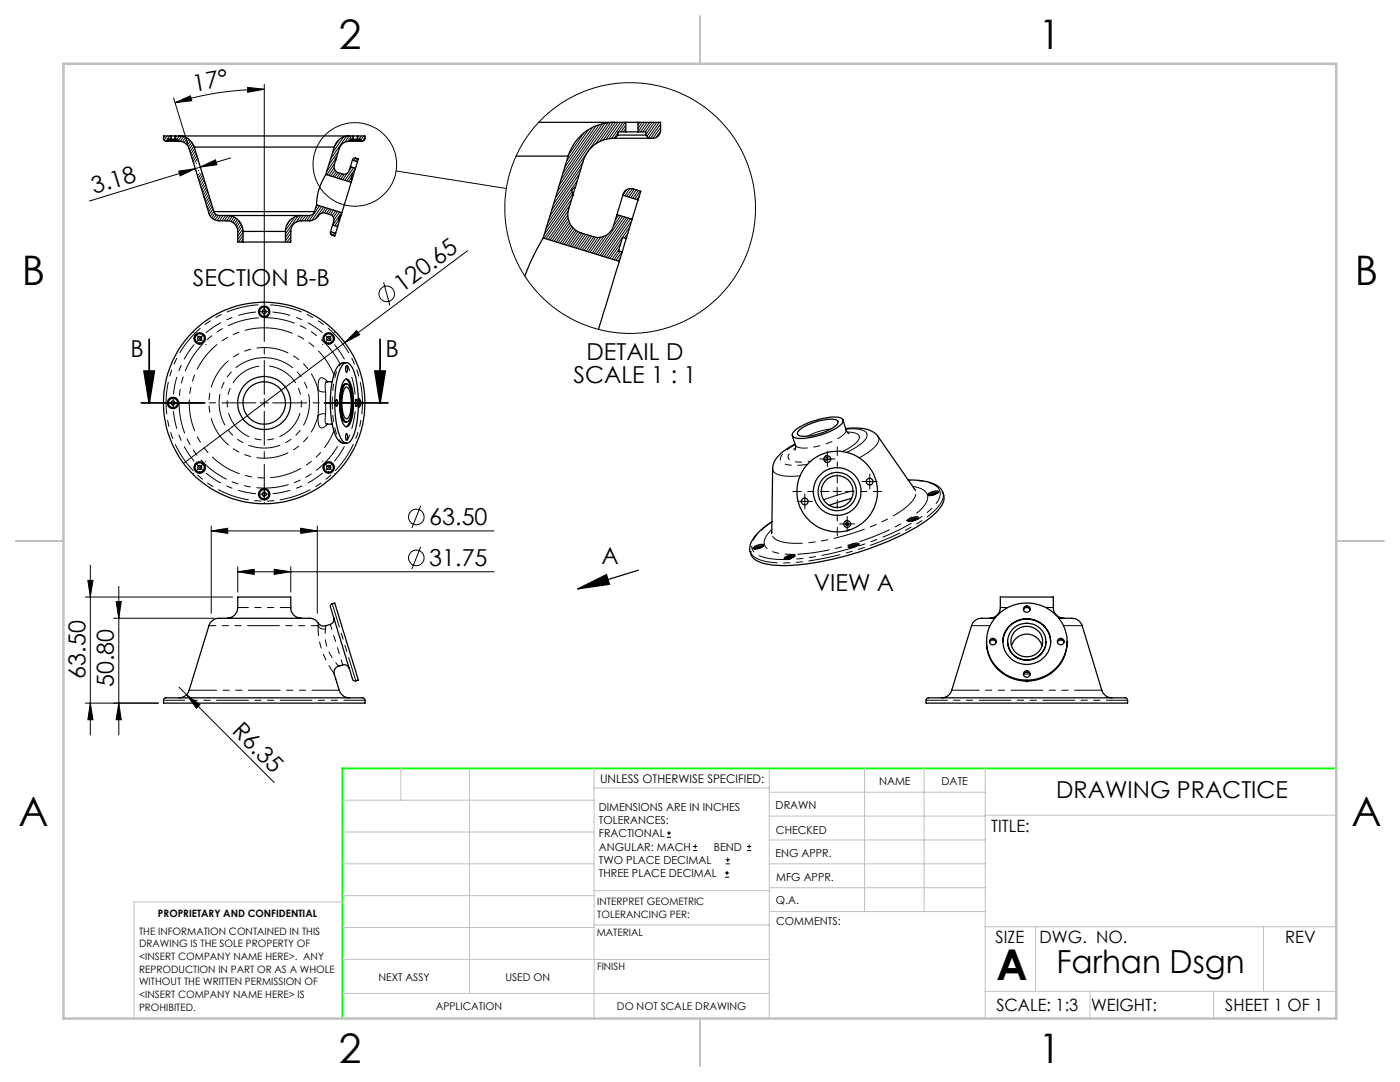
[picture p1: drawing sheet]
<svg xmlns="http://www.w3.org/2000/svg" width="279mm" height="216mm" viewBox="0 0 279 216" stroke-linecap="round" stroke-linejoin="round" font-family="sans-serif">
<g fill="none" stroke="#000" stroke-width=".25">
<path d="M33.4 28.2h2.3M33.6 28h1.9M33.6 28l-.2 .2M34.1 27.1h.8M34.1 27.8h.8M34.1 27.1h-1.5v.7a.6 .6 0 0 0 .8 .4M34.1 27.1v.7M34.1 27.8h-.5v.2M34.9 27.1v.7M34.9 27.1h.8M34.9 27.8h.6v.2M35.5 28l.2 .2"/>
<path d="M35.7 28.2a2.05 2.05 0 0 1 2 1.5l4 12.8a2.07 2.07 0 0 0 2 1.6h1.6a2.11 2.11 0 0 1 2.1 2.1v2.1h1.1M35.7 27.1a3.2 3.2 0 0 1 3.1 2.3M35.7 27.1h34M38.8 29.4h27.9M38.8 29.4l3.9 12.8M65 34.8a11.4 11.4 0 0 0-1.8 6.1M65 34.8l5.1 1.6M66.7 29.4l-1.7 5.4M67 32l-.3 .9a1.32 1.32 0 0 0 .9 1.6 1.63 1.63 0 0 0 1.4 .2l.5-.3 .4-1.1M67.2 31.4l-.2 .6M67.2 31.4l-.3 .2 .1 .4M69.7 27.1a3.1 3.1 0 0 0-3 2.3"/>
<path d="M69.7 27.1h.8M69.8 28.2a2.05 2.05 0 0 0-2.1 1.5l-.5 1.7M69.8 28.2h2.3M69.9 33.3l1 .2M70 28h1.9M70 28l-.2 .2M70.1 36.4l-1.9 6M70.3 35.7l-.2 .7M70.3 32v-.1a.5 .5 0 0 1 .7-.4l.5 .2-.2 .6M70.3 32l-.4 1.3M70.3 32l1 .3M70.5 27.1h.8"/>
<path d="M70.5 27.8h.8M70.5 27.8h-.5v.2M70.5 27.1v.7M70.6 34.9l-.3 .8M70.6 34.9l-.3-.2-.3 1h.3M70.9 33.5l-.3 1.4M71.3 27.1h1.5v.7a.6 .6 0 0 1-.7 .4M71.3 32.3l-.4 1.2M71.3 27.8h.6v.2M71.3 27.1v.7M71.9 28l.2 .2M103 31.2h10.4"/>
<path d="M107.5 24.4h15M113.4 31.2l-5 16.3M114.3 38.9a7.4 7.4 0 0 0-.9 4.8 3.9 3.9 0 0 0 2.6 2.8l2.5 .7a3.1 3.1 0 0 0 3.9-2l.7-2.4M114.9 37.3l-.6 1.6M114.9 37.3l-.8 .7 .2 .9M122.5 24.4a9.6 9.6 0 0 0-9.1 6.8M122.5 24.4h2.4M122.7 27.6a6.4 6.4 0 0 0-6.3 4.5l-1.5 5.2M122.7 27.6h6.8M123.3 27h5.6M123.3 27l-.6 .6M124.3 38.9a1.56 1.56 0 0 1 2-1.2l1.6 .5-.5 1.7"/>
<path d="M124.3 38.9l-1.2 3.9M124.3 38.9l3.1 1M124.9 24.4h2.4M124.9 26.3h2.4M124.9 24.4v1.9M124.9 26.3h-1.6v.7M127.3 24.4h4.5v1.7a1.74 1.74 0 0 1-2.3 1.5M127.3 24.4v1.9M127.3 26.3h1.6v.7M127.4 39.9l-1.2 3.8M128.9 27l.6 .6M42.7 42.2h20.1"/>
<path d="M42.7 42.2a1.07 1.07 0 0 0 1 .8h1.6M45.3 43a3.2 3.2 0 0 1 3.2 3.2M45.3 43h14.8M48.5 46.2h8.5M48.5 48.3h8.5M48.5 46.2v2.1M57 46.2v2.1M60.1 43a3.1 3.1 0 0 0-3.1 3.2M62.8 42.2a1.07 1.07 0 0 1-1.1 .8h-1.6M63.2 40.9l-.4 1.3M63.2 40.9l5 1.5M66 46.2a.48 .48 0 0 0 .3 .7l.5 .2 .2-.6"/>
<path d="M66 46.2l1 .3M66.4 44.9l.2-.8a1.05 1.05 0 0 0-.7-1.3l-.9-.3a1.56 1.56 0 0 0-1.8 1l-.9 .5-2.2 .1a2.05 2.05 0 0 0-2.1 2.1v2.1h-1M66.4 44.9l-.4 1.3M66.4 44.9l1 .3M67.4 45.2l-.4 1.3M67.8 44l-.4 1.2M68.1 43l-.3 1M68.1 43h-.3l-.3 .9 .3 .1M68.2 42.4l-.1 .6M108.4 47.5l-.1 .1a47.1 47.1 0 0 0-3.6 7.5M108.4 47.5l15.2 4.6M123.1 42.8l3.1 .9"/>
<path d="M123.6 52.1l-4.1 13.6M124.2 50.3l-.6 1.8M125 47.6l-.8 2.7M125 47.6l-.8-.2-.8 2.7 .8 .2M126.2 43.7l-1.2 3.9M65.1 76.1l.2 .1M65.3 76.2h.1M65.3 76.2h1M67.1 79.8a.87 .87 0 0 1 .2 1.1l-.1 .2a1.1 1.1 0 0 1-.1-1.3zM68.4 72.7a.95 .95 0 0 1 1.7 .4 15.5 15.5 0 0 1 1.4 7.3 15.5 15.5 0 0 1-1.4 7.4 1.01 1.01 0 0 1-1 .6 1.01 1.01 0 0 1-.9-.8 17.9 17.9 0 0 1-1.3-9.2l.3-2.6a6.9 6.9 0 0 1 1.2-3.1zM68.7 75.9a.61 .61 0 0 1 .7-.2 .61 .61 0 0 1 .4 .5 12 12 0 0 1-.1 8.6 .68 .68 0 0 1-.7 .3 .68 .68 0 0 1-.6-.6 12.3 12.3 0 0 1 .2-8.4zM68.9 77.4a.52 .52 0 0 1 .6 0 .52 .52 0 0 1 .2 .5 8 8 0 0 1-.2 5.4 .45 .45 0 0 1-.5 .3 .45 .45 0 0 1-.3-.5 7.6 7.6 0 0 1 .2-5.7z"/>
<path d="M68.9 76.7a.66 .66 0 0 1 .9 .6 9.7 9.7 0 0 1-.2 6.6 .51 .51 0 0 1-.6 .3 .51 .51 0 0 1-.4-.5 9.7 9.7 0 0 1 .1-6.8zM69 75.7a2.52 2.52 0 0 1 1.1 2 12.2 12.2 0 0 1-.6 7.1l-.5 .4M69.1 73l.3 .6a.47 .47 0 0 1-.3 .7l-.1-.9zM69.2 72.4a2.22 2.22 0 0 0-2.4 1.9 21 21 0 0 0 .3 12.8 1.86 1.86 0 0 0 2.1 1.3M69.2 76.6a.94 .94 0 0 0-1 1 9.3 9.3 0 0 0 .4 6.4l.6 .2M71.1 79.7l.2 .6a.47 .47 0 0 1-.2 .7l-.2-.8zM71.5 79.4a1.15 1.15 0 0 1 0 2M71.5 79.7a.9 .9 0 0 1 0 1.4M65.3 84.6h1M65.3 84.6l-.2 .1M69.1 86.5a.87 .87 0 0 1 .2 1.2l-.2 .1-.1-.5zM158.1 86.9l.7 2-.2 .9"/>
<path d="M158.4 86.1a13.6 13.6 0 0 1 9.2-2.8 .74 .74 0 0 1 .7 .7 .74 .74 0 0 1-.5 .8 13.9 13.9 0 0 1-9 2.6 .68 .68 0 0 1-.7-.5 .68 .68 0 0 1 .3-.8zM158.6 88.6l-.1 .1a7.8 7.8 0 0 0-4.2 4l-.3 13.7M159.6 85.8a10.5 10.5 0 0 1 7.2-2.1 .63 .63 0 0 1 .5 .7 .63 .63 0 0 1-.6 .6 10.5 10.5 0 0 1-7.2 1.9 .59 .59 0 0 1-.4-.6 .59 .59 0 0 1 .5-.5zM168.2 83.8l.6 2 .6 .7M168.8 85.5a8.8 8.8 0 0 1 5.7 .9l.7 .6 7.4 10.6M169.9 99.4l-4.4 1.4M181.3 95.8h.3a8.6 8.6 0 0 1 6.1 1.6 2.91 2.91 0 0 1-.3 4.2 28.7 28.7 0 0 1-10.2 6.5 58.3 58.3 0 0 1-21.3 4.8l-.6-.1a7.2 7.2 0 0 1-5-1.5l-.6-1.2M185.2 98.6l.9-.5a1.2 1.2 0 0 1 1.2 0 2.16 2.16 0 0 1-2.2 .6zM186.6 98.6l-.5 .2M187 98.4l-.6 .1-.8 .4M187.1 98.4l-.8-.1-.7 .3-.2 .3M115.3 117.5l5.7-2.8 .6 1.9z"/>
<path d="M127.4 113.8l-12.1 3.7M149.7 110.1h.1M150.4 109.3l.3-.3 .8-.3a.76 .76 0 0 1 1 .1l-1 .6a.97 .97 0 0 1-1.2-.1zM151.8 109.3l-.6 .2M152.2 109.1h-.6l-.9 .4M152.3 109h-1l-.7 .5M154 106.3v.1M154.1 104.1a9.3 9.3 0 0 0-4.4 4.8v1.2M156.6 111.2l.9-.4a.88 .88 0 0 1 1.2 0l-.4 .4-.6 .2a.93 .93 0 0 1-1.2 0zM158 111.3l-.6 .2M158.4 111.1l-1 .2-.4 .3M158.5 111l-.2-.1-.7 .2-.6 .2-.2 .2"/>
<path d="M169.3 109l1-.5a.93 .93 0 0 1 1.2 .1l-.6 .4-.6 .2a.67 .67 0 0 1-1-.1zM170.7 109l-.5 .2M171.2 108.9l-.8 .1-.7 .3M171.3 108.8l-.8-.1-.7 .3-.3 .3M181.3 103.7l.8-.4a.93 .93 0 0 1 1.2 0l-.6 .5-.6 .2a.67 .67 0 0 1-.9-.1zM182.6 103.8l-.6 .2M183 103.6l-.8 .1-.6 .3M183.2 103.5h-.8l-.8 .3-.2 .2M32.7 139.5l.3-.3h35.9a12 12 0 0 1 3.8 .2l.1 .3v.6h-40.2zM45.3 123.4a2.16 2.16 0 0 0 2.1-2.2v-2.1h10.6v2.1a2.09 2.09 0 0 0 2.1 2.2M66.1 120.6l.7-.3 4.7 15.4-.7 .2-.4-.3-4.5-14.5zM66.6 123.3a1.07 1.07 0 0 1-.7 1.3l-.9 .3a1.64 1.64 0 0 1-1.8-1 5 5 0 0 0-3.5-.5h-15.9a2.05 2.05 0 0 0-2.1 1.4l-4 12.9a2.13 2.13 0 0 1-2 1.5"/>
<path d="M67.6 132.9a1.28 1.28 0 0 0-.9 1.6l1 3.2a2.23 2.23 0 0 0 2 1.5M67.6 132.9l.8-.2a1.07 1.07 0 0 1 1.3 .7M67.6 132.9h.1M184.9 139.5l.3-.3h35.9a12 12 0 0 1 3.8 .2l.1 .3v.6h-40.2zM196.9 128a8 8 0 0 0 8 7.9 8 8 0 0 0 8.1-7.9M197.5 128.2a.68 .68 0 0 1 .6-.5 .68 .68 0 0 1 .7 .5M197.5 123.4a2.16 2.16 0 0 0 2.1-2.2v-2.1h10.6v2.1a2.09 2.09 0 0 0 2.1 2.2M198.5 123.4a8.8 8.8 0 0 0-3.7 .3l-.5 .4-.4 .7-4 12.9a2.13 2.13 0 0 1-2 1.5M199 122.8a8.1 8.1 0 0 1 8.6-2 8.1 8.1 0 0 1 5.4 7.1 8.1 8.1 0 0 1-7.3 7.8 8.1 8.1 0 0 1-8.7-6.2 7.5 7.5 0 0 1 2-6.7zM200.2 128.1a4.8 4.8 0 0 1 4.7-4.6 4.8 4.8 0 0 1 4.8 4.6M201.1 128a3.8 3.8 0 0 0 3.8 3.8 3.8 3.8 0 0 0 3.8-3.8M201.4 125a4.7 4.7 0 0 1 6.1-.8 4.7 4.7 0 0 1 1.6 6 4.7 4.7 0 0 1-6 2 4.7 4.7 0 0 1-2.7-5.8z"/>
<path d="M201.9 128.8a3.2 3.2 0 0 1 3-2.3 3.2 3.2 0 0 1 3.1 2.3M202.4 125.3a3.7 3.7 0 0 1 5.2 .2 3.7 3.7 0 0 1-.1 5.2 3.7 3.7 0 0 1-5.3-.1 3.7 3.7 0 0 1 .2-5.3zM202.4 126.2a3.1 3.1 0 0 1 4.4-.6 3.1 3.1 0 0 1 .4 4.5 3.1 3.1 0 0 1-4.2 .3 3.1 3.1 0 0 1-.6-4.2zM204.3 134.7a.68 .68 0 0 1 .6-.5 .68 .68 0 0 1 .7 .5M204.3 121.7a.68 .68 0 0 1 .6-.5 .68 .68 0 0 1 .7 .5M204.7 135.9l.2 .1 .3-.1M211 128.2a.68 .68 0 0 1 .7-.5 .68 .68 0 0 1 .6 .5M211.3 123.4h2.3a2.17 2.17 0 0 1 2.4 1.4l3.9 12.9a2.23 2.23 0 0 0 2 1.5"/>
<circle cx="39.8" cy="67.5" r=".4"/>
<circle cx="39.9" cy="67.5" r=".93"/>
<circle cx="39.9" cy="67.5" r="1.15"/>
<circle cx="52.7" cy="62.2" r=".41"/>
<circle cx="52.7" cy="62.2" r="1.13"/>
<circle cx="52.7" cy="62.2" r=".93"/>
<circle cx="65.6" cy="67.5" r="1.14"/>
<circle cx="65.6" cy="67.5" r=".4"/>
<circle cx="65.6" cy="67.5" r=".93"/>
<circle cx="34.5" cy="80.4" r=".41"/>
<circle cx="34.5" cy="80.4" r="1.13"/>
<circle cx="34.5" cy="80.4" r=".93"/>
<circle cx="39.8" cy="93.3" r=".42"/>
<circle cx="39.9" cy="93.3" r=".93"/>
<circle cx="39.9" cy="93.3" r="1.14"/>
<circle cx="52.7" cy="98.6" r=".41"/>
<circle cx="52.7" cy="98.6" r="1.13"/>
<circle cx="52.7" cy="80.4" r="5.3"/>
<circle cx="52.7" cy="80.4" r="20.1"/>
<circle cx="52.7" cy="98.6" r=".93"/>
<circle cx="52.7" cy="80.4" r="4.2"/>
<circle cx="65.6" cy="93.3" r="1.13"/>
<circle cx="65.6" cy="93.3" r=".42"/>
<circle cx="65.6" cy="93.3" r=".93"/>
<circle cx="165.1" cy="91.6" r=".69"/>
<circle cx="167.1" cy="98.1" r="8"/>
<circle cx="167.1" cy="98.1" r="3.8"/>
<circle cx="167.1" cy="98.1" r="3.2"/>
<circle cx="167.1" cy="98.1" r="4.8"/>
<circle cx="173.6" cy="96.1" r=".66"/>
<circle cx="160.6" cy="100.1" r=".68"/>
<circle cx="169" cy="104.6" r=".29"/>
<circle cx="169.1" cy="104.6" r=".67"/>
<circle cx="198.1" cy="128" r=".66"/>
<circle cx="204.9" cy="134.5" r=".66"/>
<circle cx="204.9" cy="121.6" r=".66"/>
<circle cx="211.7" cy="128" r=".66"/>
</g>
<path d="M72.9 139.7h-40.3M225 139.7h-40.2" fill="none" stroke="#000" stroke-width=".2" stroke-dasharray="6.3 1.3 1.3 1.3 1.3 1.3" stroke-dashoffset="2.1"/>
<path d="M67.7 137.7h-29.9M219.9 137.7h-29.9" fill="none" stroke="#000" stroke-width=".2" stroke-dasharray="6.3 1.3 1.3 1.3 1.3 1.3" stroke-dashoffset=".9"/>
<path d="M66.7 134.5a16.1 16.1 0 0 1-3.2-9.7" fill="none" stroke="#000" stroke-width=".2" stroke-dasharray="6.3 1.3 1.3 1.3 1.3 1.3" stroke-dashoffset="4.3"/>
<path d="M63.5 124.8h-21.8" fill="none" stroke="#000" stroke-width=".2" stroke-dasharray="6.3 1.3 1.3 1.3 1.3 1.3" stroke-dashoffset="5"/>
<g fill="none" stroke="#000" stroke-width=".2" stroke-dasharray="6.3 1.3 1.3 1.3 1.3 1.3">
<path d="M63.5 77.8v-.6a1.75 1.75 0 0 1 .6-1.8 1.66 1.66 0 0 1 1.3 .8M65 78.2v4.4M65 78.2a1.65 1.65 0 0 1-1.5-.4M65.3 76.2a.78 .78 0 0 0-.4 1l.1 1M63.5 83v-5.2M63.5 83a1.65 1.65 0 0 1 1.5-.4M65 82.6l-.1 .9a.88 .88 0 0 0 .4 1.1M65.4 84.6l-.1 .1a1.1 1.1 0 0 1-1.5 .5l-.3-.7v-1.5M66 81.5v-2.3M159.7 94.9l-.7 .1a6.5 6.5 0 0 1-4.5-.7l-.3-.8M161.2 87l2.1-.9 2.5-.5M164.4 99.7l5.9-1.8"/>
<path d="M165.6 91.1l-1.1 .3M165.8 91.5l-1.3 .4M168.8 85.6h.4a4.3 4.3 0 0 1 3.7 .8l.1 .2M169.1 86.2h.1a2.32 2.32 0 0 1 2.3 .8M171.5 87a2.32 2.32 0 0 1-1.5 2l-1.9 1.1M173 86.6a2.47 2.47 0 0 1-1.4 2.2l-2.6 1.5M175.2 87.1a1.58 1.58 0 0 1-.5 2l-1.3 1.1-1.9 1.1M182.2 97a3.5 3.5 0 0 1 2.9 1.8M182.6 97.6l.1 .4M63.5 124.8v-.5M63.5 124.8a1.36 1.36 0 0 0 1.5 .7M65 124.9v.6"/>
<path d="M197.6 124.8h-3.7M201.1 121.2h-1.5M205.2 121.2h-.5M205.5 134.5h-1.1M210.2 121.2h-1.5M216 124.8h-3.7"/>
</g>
<path d="M66.3 120.5l4.7 15.4" fill="none" stroke="#000" stroke-width=".2" stroke-dasharray="6.3 1.3 1.3 1.3 1.3 1.3" stroke-dashoffset="1.5"/>
<path d="M58 121.2h-10.5" fill="none" stroke="#000" stroke-width=".2" stroke-dasharray="6.3 1.3 1.3 1.3 1.3 1.3" stroke-dashoffset="4.2"/>
<path d="M65 125.5a8.8 8.8 0 0 0 2.6 7.4" fill="none" stroke="#000" stroke-width=".2" stroke-dasharray="6.3 1.3 1.3 1.3 1.3 1.3" stroke-dashoffset="5.5"/>
<path d="M68.4 132.7l-2.5-8.1" fill="none" stroke="#000" stroke-width=".2" stroke-dasharray="6.3 1.3 1.3 1.3 1.3 1.3" stroke-dashoffset="5.3"/>
<path d="M68.7 72.3a2.28 2.28 0 0 0-1.6 2l-.6 2.7-.2 3.4M66.3 80.4a14.6 14.6 0 0 0 1.6 7.6l.3 .3 .5 .1" fill="none" stroke="#000" stroke-width=".2" stroke-dasharray="6.3 1.3 1.3 1.3 1.3 1.3" stroke-dashoffset="5.1"/>
<path d="M52.7 73a7.4 7.4 0 0 1 6.6 10.9 7.4 7.4 0 0 1-12.8 .5 7.4 7.4 0 0 1 5.7-11.4h.5" fill="none" stroke="#000" stroke-width=".2" stroke-dasharray="6.3 1.3 1.3 1.3 1.3 1.3" stroke-dashoffset="-1"/>
<path d="M52.7 71.4a9 9 0 0 1 8 13.3 9 9 0 0 1-15.5 .5 9 9 0 0 1 6.9-13.8h.6M188.2 98.3a3.6 3.6 0 0 1-1.5 3.4 38.3 38.3 0 0 1-13.8 7.4 48.9 48.9 0 0 1-18.9 3.1 5 5 0 0 1-4.2-1.9l-.1-.2" fill="none" stroke="#000" stroke-width=".2" stroke-dasharray="6.3 1.3 1.3 1.3 1.3 1.3" stroke-dashoffset=".3"/>
<path d="M63.5 83a11 11 0 0 1-17 6.5 11 11 0 0 1 0-18.2 11 11 0 0 1 17 6.5" fill="none" stroke="#000" stroke-width=".2" stroke-dasharray="6.3 1.3 1.3 1.3 1.3 1.3" stroke-dashoffset="2.9"/>
<path d="M52.7 65.4a15 15 0 0 1 14 9.4" fill="none" stroke="#000" stroke-width=".2" stroke-dasharray="6.3 1.3 1.3 1.3 1.3 1.3" stroke-dashoffset=".6"/>
<path d="M66.7 85.9a15 15 0 0 1-26.4 2.9 15 15 0 0 1 12.4-23.4" fill="none" stroke="#000" stroke-width=".2" stroke-dasharray="6.3 1.3 1.3 1.3 1.3 1.3" stroke-dashoffset="2.5"/>
<path d="M52.7 63.4a17 17 0 0 1 15.2 9.2" fill="none" stroke="#000" stroke-width=".2" stroke-dasharray="6.3 1.3 1.3 1.3 1.3 1.3" stroke-dashoffset=".2"/>
<path d="M67.9 88.1a17 17 0 0 1-29.7 1.2 17 17 0 0 1 14.5-25.9" fill="none" stroke="#000" stroke-width=".2" stroke-dasharray="6.3 1.3 1.3 1.3 1.3 1.3" stroke-dashoffset="-1.1"/>
<path d="M52.7 60.8a19.6 19.6 0 0 0-17.2 28.9 19.6 19.6 0 0 0 33.6 1.5 19.6 19.6 0 0 0-14.5-30.3l-1.9-.1" fill="none" stroke="#000" stroke-width=".2" stroke-dasharray="6.3 1.3 1.3 1.3 1.3 1.3" stroke-dashoffset="-1.2"/>
<path d="M197.2 130.2a8.1 8.1 0 0 0 7.7 5.7 8.1 8.1 0 0 0 7.8-5.7" fill="none" stroke="#000" stroke-width=".2" stroke-dasharray="6.3 1.3 1.3 1.3 1.3 1.3" stroke-dashoffset="-.8"/>
<path d="M187.6 98a3.6 3.6 0 0 0-3.2-1.9l-3.1-.3" fill="none" stroke="#000" stroke-width=".2" stroke-dasharray="6.3 1.3 1.3 1.3 1.3 1.3" stroke-dashoffset="3.5"/>
<path d="M168.9 85.7a2.21 2.21 0 0 1-1.6 1.8 13.9 13.9 0 0 1-7.9 1.8l-.5-.2-.2-.3M154.1 104.1l-.2 .2a8.4 8.4 0 0 0-3.9 4.3 2.24 2.24 0 0 0 2 2.5 25.2 25.2 0 0 0 11.6-.2 56.1 56.1 0 0 0 20.7-8.1 6.9 6.9 0 0 0 3.3-4.3v-.5" fill="none" stroke="#000" stroke-width=".2" stroke-dasharray="6.3 1.3 1.3 1.3 1.3 1.3" stroke-dashoffset="3.7"/>
<path d="M185.1 98.8a3.1 3.1 0 0 1-1.3 2.8 34.1 34.1 0 0 1-12.9 6.7 37.2 37.2 0 0 1-15.5 2.1 3.2 3.2 0 0 1-2.9-1.8 3.5 3.5 0 0 1 1.5-3" fill="none" stroke="#000" stroke-width=".2" stroke-dasharray="6.3 1.3 1.3 1.3 1.3 1.3" stroke-dashoffset="1.9"/>
<path d="M182.7 98a2.95 2.95 0 0 1-1.3 2.7 35.1 35.1 0 0 1-14.2 6.5 26.1 26.1 0 0 1-11.1 .9 2.14 2.14 0 0 1-2.1-1.8" fill="none" stroke="#000" stroke-width=".2" stroke-dasharray="6.3 1.3 1.3 1.3 1.3 1.3" stroke-dashoffset="-.7"/>
<path d="M161.1 92.7l-1.6 .1a4.3 4.3 0 0 1-3.7-.8 1.87 1.87 0 0 1 1.1-2.1l1.8-1.2" fill="none" stroke="#000" stroke-width=".2" stroke-dasharray="6.3 1.3 1.3 1.3 1.3 1.3" stroke-dashoffset="4.4"/>
<path d="M161.8 92l-1.3 .2a3.8 3.8 0 0 1-3.1-.7 1.71 1.71 0 0 1 1.1-1.9l.3-.2" fill="none" stroke="#000" stroke-width=".2" stroke-dasharray="6.3 1.3 1.3 1.3 1.3 1.3" stroke-dashoffset="5.8"/>
<g fill="none" stroke="#000" stroke-width=".2">
<path d="M34.6 19.5l2.9 9.2M49.4 17.4l3.3 .4-3.3 .6zM52.7 16.8v45M52.7 17.8a60.4 60.4 0 0 0-17.8 2.7M32.9 27.1l-.3 .4M33.3 27.1l-.6 .9M33.8 27.1l-.7 1.1M34.1 27.4l-.2 .4M34.9 20.5l3.1-1.4 .2 1zM35.3 27.1l-.4 .5M35.7 34.1l3.3-.4-3.1 1.4zM35.8 27.1l-.5 .7"/>
<path d="M36.2 27.2l-.6 .9M36.7 27.3l-.7 .9M37 27.4l-.6 .9M37.4 27.6l-.6 .9M37.7 27.8l-.6 .9M38 28.1l-.6 .9M38.3 28.4l-.7 .9M38.5 28.8l-.7 1M38.7 29.2l-.8 1.1M38.8 29.6l-.7 1.1M39 30.1l-.8 1.1M39 33.7l-21.1 6.4"/>
<path d="M39.1 34.1h.1M39.1 30.6l-.7 1.1M39.2 32.6h.1M39.3 31.1l-.8 1.1M39.4 31.6l-.5 .8M39.6 32.1l-.1 .1M39.6 34.8l-.2 .3M39.7 34l-.1 .1M39.8 34.5v.1M40 33.3l3-1.4 .3 1zM40 33.3l-1 .4M40.2 34.6l-.7 1"/>
<path d="M40.5 34.9l-.8 1.2M40.6 35.4l-.8 1.1M40.7 35.9l-.7 1.1M40.9 36.4l-.8 1.1M41.1 36.9l-.8 1.1M41.2 37.4l-.8 1.1M41.3 37.8l-.7 1.1M41.5 38.3l-.8 1.1M41.6 38.8l-.7 1.1M41.8 39.3l-.8 1.1M41.9 39.8l-.7 1.1M46 31.5l-6 1.8"/>
<path d="M66.7 33.5l-1.1 1.5M66.8 32.6l-1.6 2.3M66.9 33.9l-.9 1.2M67 31.7l-1.8 2.5M67.1 34.3l-.7 .9M67.2 31.4h.1M67.5 34.4l-.7 .9M67.6 30.2l-2 2.7M67.7 27.8l-1 1.5M67.9 34.6l-.7 .9M68.3 34.7l-.7 .9M68.5 27.3l-2.1 3.2"/>
<path d="M68.7 34.8l-.7 .9M69.2 27.2l-3.2 4.5M69.3 34.6l-.9 1.2M69.7 27.1l-.9 1.3M70.1 35.6l-.5 .6M70.2 27.1l-.8 1.1M70.2 33.3l-.5 .7M70.2 36.1l-.2 .2M70.5 27.3l-.3 .5M70.6 33.4l-1.8 2.6M70.9 33.7l-1.7 2.4M70.9 31.5l-.3 .5"/>
<path d="M71.4 31.6l-.4 .6M71.6 27.1l-.3 .4M72.1 27.1l-.5 .7M72.6 27.1l-.7 .9M72.8 27.4l-.5 .8M79.1 34.1l21.9 3.5M114.1 39.7l-5.5 7.9M114.2 38.2l-5.2 7.4M114.3 38.7l-5.7 8.1M114.9 37.2l-.1 .1M115.3 36l-5.9 8.4M115.6 34.7l-5.9 8.5"/>
<path d="M116 33.5l-5.9 8.4M116.4 32.3l-5.9 8.4M116.5 26.5l-3 4.4M117.5 25.8l-4.4 6.3M118.3 25.4l-5.6 7.9M119 25.1l-6.6 9.5M119.6 24.9l-7.6 10.9M120.2 24.7l-8.6 12.3M120.8 24.6l-9.6 13.6M121.4 24.5l-10.6 15M121.8 24.4l-2.9 4.4M122.4 24.4l-2.7 3.9"/>
<path d="M122.8 24.4l-2.4 3.6M123.3 24.4l-2.3 3.4M123.3 26.5l-.7 1.1M123.8 24.4l-2.3 3.3M124.3 24.4l-2.2 3.2M124.8 24.4l-1.4 1.9M124.9 25l-1 1.3M124.9 25.6l-.5 .7M125.1 37.8l-.8 1.1M125.7 37.6l-1 1.5M126.2 37.7l-1.1 1.5M126.6 37.8l-1.1 1.5"/>
<path d="M127 37.9l-1.1 1.5M127.4 38l-1.1 1.6M127.6 39.1l-.5 .7M127.7 24.4l-.4 .5M127.8 38.1l-1.1 1.6M128.2 24.4l-.9 1.2M128.7 24.4l-1.4 1.9M129.2 24.4l-1.4 1.9M129.6 24.4l-1.3 1.9M130.1 24.4l-1.3 1.9M130.6 24.4l-1.7 2.5M131.1 24.4l-2 2.8"/>
<path d="M131.6 24.4l-2.2 3.1M131.8 24.8l-2 2.8M131.8 25.4l-1.5 2.2M131.8 26.1l-.9 1.4M42.1 40.3l-.8 1M42.2 40.7l-.7 1.1M42.4 41.2l-.8 1.1M42.5 41.7l-.7 1.1M42.7 42.2l-.7 .9M42.9 42.6l-.6 .9M43.2 42.8l-.7 .9M43.6 43l-.7 .9"/>
<path d="M44 43l-.7 1M44.5 43l-.7 1.1M45 43l-.7 1.1M45.5 43l-.8 1.1M45.9 43l-.7 1.1M46.4 43.1l-.7 1M46.7 43.3l-.6 .9M47.1 43.5l-.6 .9M47.4 43.7l-.6 .9M47.7 44l-.7 .9M47.9 44.3l-.7 1M48.2 44.7l-.8 1.1"/>
<path d="M48.3 45.2l-.9 1.2M48.5 45.7l-1.1 1.4M48.5 46.3l-1.1 1.5M48.5 47l-.9 1.3M48.5 47.7l-.4 .6M58 43.9l-.8 1M58 45.8l-1 1.6M58 46.5l-1 1.5M58 47.2l-.7 1.1M58 47.9l-.2 .4M58.9 43.3l-1.9 2.7M59.5 43.1l-2.5 3.6"/>
<path d="M60 43l-.9 1.3M60.5 43l-.8 1.1M61 43l-.7 1.1M61.5 43l-.8 1.1M62 43l-.8 1.1M63.4 41l-.4 .6M63.8 41.1l-2.1 3M64.2 41.2l-2 2.8M64.6 41.3l-1.7 2.4M65 41.5l-.8 1M65.4 41.6l-.7 .9M65.8 41.7l-.6 .9"/>
<path d="M66 46.2v.1M66.2 41.8l-.7 .9M66.4 46.3l-.3 .5M66.6 41.9l-.7 .9M66.8 46.5l-.4 .5M67 42.1l-.7 .9M67.4 42.2l-.9 1.2M67.6 44.7l-.4 .5M67.6 43.9l-.8 1.1M67.8 42.3l-1.2 1.6M68.2 42.4l-1.8 2.5M76.6 56.3l1.2 4.7"/>
<path d="M93.3 50l-24.5 18.4M113.3 42.9l-3.5 5M113.3 43.5l-3.1 4.5M113.4 42.1l-4 5.7M113.5 44l-2.9 4.2M113.7 44.5l-2.7 3.8M113.7 40.9l-4.7 6.8M113.9 44.8l-2.5 3.6M114.1 45.2l-2.3 3.3M114.4 45.5l-2.2 3.1M114.7 45.8l-2.1 3M115 46l-2 2.9"/>
<path d="M115.3 46.2l-1.9 2.8M115.7 46.4l-1.9 2.7M116.1 46.5l-1.9 2.7M116.5 46.6l-1.9 2.8M116.9 46.8l-1.9 2.7M117.3 46.9l-1.9 2.7M117.7 47l-1.9 2.7M118.1 47.1l-1.9 2.8M118.5 47.3l-1.9 2.7M118.9 47.3l-1.9 2.8M119.4 47.4l-2 2.8M119.9 47.3l-2.1 3"/>
<path d="M120.5 47.2l-2.3 3.3M121.2 46.8l-2.6 3.8M123.5 42.9l-.7 1M123.5 49.7l-1.3 2M123.7 50.2l-1.1 1.6M123.8 51.4l-.4 .7M123.9 43l-1.5 2.1M123.9 48.5l-2.2 3.1M124.1 50.3l-1.2 1.6M124.2 43.2l-5.2 7.5M124.7 43.3l-5.4 7.5M125.1 43.4l-5.3 7.6"/>
<path d="M125.3 46.5l-.7 1M125.4 43.5l-5.2 7.6M125.7 45.3l-4.3 6.2M125.8 43.6l-5.3 7.6M126.1 44l-5.1 7.3M65 67l.6 .5M65.6 67.5l.6 .6M65.6 67.5l-.6 .6M66.2 67l-.6 .5M68.8 68.4l-32.2 24.1M71.2 66l.6 .8-3 1.6zM160.6 99.2v1.7"/>
<path d="M164.3 91.6h1.6M165.1 90.8v1.6M166.3 98.1h1.6M167.1 97.3v1.6M172.7 96.1h1.7M173.6 95.3v1.6M17 119.1h29.4M17.5 115.8h1.1l-.6 3.3zM18 112.8v33.8M23.7 117v29.6M42.2 105.9l3.2-.5v1zM42.2 105v17.4"/>
<path d="M42.2 105.9h56.4M47.4 114.1l3.3-.5v1zM47.4 113.1v5M47.4 114.1h51.2M54.7 113.6l3.3 .5-3.3 .5zM58 113.1v5M60 105.4l3.3 .5-3.3 .5zM63.3 105v17.4M84 100.9l-1.8 4.5M84 109.1l-1.8 4.5M159.8 100h1.6M168.2 104.6h1.7"/>
<path d="M169.1 103.7v1.7M22.7 123.4h20M23.2 120.1h1l-.5 3.3zM35.7 137.1l1.5 1.5M37.2 138.6l2.7 2-.7 .7zM37.2 138.6l17.5 17.5M17 140.3h14.6M18 140.3l.6 3.3h-1.1zM23.7 140.3l.5 3.3h-1zM133.1 167.1h.8M133.1 166.2h.8M133.5 165.8v.9"/>
<path d="M138.3 169.7h.8M138.3 168.9h.8M138.7 168.5v.8M144.7 175h.8M144.7 174.2h.8M144.8 172.4h.9M144.8 171.6h.9M145.1 173.8v.8M145.2 171.1v.9M149.1 169.7h.8M149.1 168.9h.8M149.5 168.5v.8"/>
<circle cx="70.8" cy="32.8" r="8.3"/>
<circle cx="77.2" cy="58.6" r="1.55"/>
<circle cx="125.8" cy="41.5" r="25"/>
<circle cx="83.1" cy="103.2" r="1.56"/>
<circle cx="83.1" cy="111.3" r="1.55"/>
</g>
<g fill="none" stroke="#000" stroke-width=".2" stroke-dasharray="15.2 1.3 1.3 1.3" stroke-linecap="butt">
<path d="M39.9 67.5l-.6 .6M39.9 67.5l.6-.6M52.7 62.2h-.8M52.7 62.2h.9M34.5 80.4l.1 .8M34.5 80.4l.1-.8M39.9 93.3l.6 .5M39.9 93.3l-.6-.6M52.7 98.6h.9M52.7 98.6h-.8M65.6 93.3l.6-.6M65.6 93.3l-.6 .5"/>
<path d="M70.9 80.4v-.8M70.9 80.4v.8"/>
</g>
<path d="M38.7 68.7a18.2 18.2 0 0 0-4.1 10M51.1 62.3a18.2 18.2 0 0 0-10 4.1M64.4 66.4a18.2 18.2 0 0 0-10-4.1M70.9 78.7a18.2 18.2 0 0 0-4.2-10M34.6 82.1a18.2 18.2 0 0 0 4.1 9.9M41.1 94.4a18.2 18.2 0 0 0 10 4.1M54.4 98.5a18.2 18.2 0 0 0 10-4.1M66.7 92a18.2 18.2 0 0 0 4.2-9.9" fill="none" stroke="#000" stroke-width=".2" stroke-dasharray="15.2 1.3 1.3 1.3" stroke-dashoffset="11.7" stroke-linecap="butt"/>
<path d="M28.8 74h2l-1 6.4zM29.8 67.7v12.7M74.8 74h2.1l-1.1 6.4zM75.8 67.7v12.7M28.2 80.4h12.7M64.7 80.4h12.7" fill="none" stroke="#000" stroke-width=".35"/>
<g fill="none" stroke="#000" stroke-width=".2" stroke-dasharray="15.2 1.3 1.3 1.3">
<path d="M38.7 66.3h-.1M39.9 67.5l-.6-.6M39.9 67.5l.6 .6M41.1 68.7v.1M52.7 62.2v-.8M52.7 62.2v.8M52.7 60.5v-.1M52.7 63.9h.1M64.4 68.7v.1M66.8 66.3h.1M32.9 80.4h-.1M34.5 80.4h-.8"/>
<path d="M34.5 80.4h.9M36.2 80.4h.1M38.7 94.4l-.1 .1M39.9 93.3l-.6 .5M39.9 93.3l.6-.6M41.1 92.1v-.1M52.7 80.4v-.8M52.7 80.4h-.8M52.7 80.4v.8M52.7 80.4h.9M52.7 98.6v.8M52.7 98.6v-.8"/>
<path d="M52.7 96.9v-.1M64.4 92.1v-.1M65.6 93.3l.6 .5M65.6 93.3l-.6-.6M66.8 94.4l.1 .1M69.3 80.4h-.1M70.9 80.4h.9M70.9 80.4h-.8M72.6 80.4h.1M160.6 99.2v-.7M164.3 91.6h-.7M165.1 90.8v-.7"/>
<path d="M165.1 92.4v.7M166 91.6h.6M172.7 96.1h-.6M173.6 95.3v-.7M173.6 96.9v.7M174.4 96.1h.7M52.7 100.3v.1M159.8 100h-.7M160.6 100.9v.7M161.5 100h.6M168.2 104.5h-.6M169.1 103.7v-.7"/>
<path d="M169.1 105.4v.6M169.9 104.5h.7"/>
</g>
<path d="M52.7 78.7v-17.4M51.1 80.4h-17.4M52.7 82.1v17.3M54.4 80.4h17.4" fill="none" stroke="#000" stroke-width=".2" stroke-dasharray="15.2 1.3 1.3 1.3" stroke-dashoffset="8.5"/>
<path d="M165.4 98.1h-7.2M167.1 96.4v-7.2M167.1 99.7v7.2M168.8 98.1h7.2" fill="none" stroke="#000" stroke-width=".2" stroke-dasharray="15.2 1.3 1.3 1.3" stroke-dashoffset="13.5"/>
<path d="M266.7 153.3h-198.4v49.9" fill="none" stroke="#0f0" stroke-width=".35"/>
<g fill="none" stroke="#c0c0c0" stroke-width=".2">
<path d="M68.3 159.7h50.3M80 153.3v6.4M93.7 153.3v44.9M118.6 153.3v49.9M118.6 157.2h34.9M153.5 153.3v49.9M153.5 158.1h43.1M172.5 153.3v28.6M184.4 153.3v28.6M196.6 153.3v49.9M68.3 178.7h50.3M68.3 172.4h50.3"/>
<path d="M68.3 166h50.3M68.3 180h-41.6v23.2M118.6 177.7h35M153.5 167.6h43.1M153.5 162.8h43.1M153.5 172.4h43.1M153.5 177.1h43.1M196.6 162.7h70.1M68.3 198.2h85.2M68.3 191.4l85.2 .1M68.3 185.1h50.3M118.6 184.6h35"/>
<path d="M153.6 181.9h43M196.6 197.8h70.1M196.6 184.9h70.1M206.7 184.9v12.9M217.5 197.8v5.4M242.2 197.8v5.4M252.2 184.9v12.9"/>
</g>
<path d="M139.7 3.2v9.5M3.1 107.9h9.6M266.7 107.9h9.5M139.7 203.2v9.6" fill="none" stroke="#c0c0c0" stroke-width=".25"/>
<path d="M12.7 12.7h254v190.5h-254z" fill="none" stroke="#c0c0c0" stroke-width=".5"/>
<g fill="#000">
<path d="M71.2 66l.6 .8-3 1.6zM115.3 117.5l5.7-2.8 .6 1.9zM37.2 138.6l2.7 2-.7 .7z"/>
<path d="M34.9 20.5l3.3-.4-.2-1zM49.4 17.4v1l3.3-.6z"/>
<path d="M35.7 34.1l3.3-.4-3.1 1.4zM40 33.3l3-1.4 .3 1z"/>
<path d="M74.8 74h2.1l-1.1 6.4zM28.8 74h2l-1 6.4z"/>
<path d="M17.5 115.8h1.1l-.6 3.3zM18 140.3l.6 3.3h-1.1z"/>
<path d="M60 105.4l3.3 .5-3.3 .5zM42.2 105.9l3.2-.5v1zM54.7 113.6l3.3 .5-3.3 .5zM47.4 114.1l3.3-.5v1z"/>
<path d="M23.7 140.3l.5 3.3h-1zM23.2 120.1h1l-.5 3.3z"/>
</g>
<text font-size="8.5" x="198.9" y="195.5">A</text>
<g font-size="8.1">
<text x="67.6" y="9.7">2</text>
<text x="207.3" y="9.7">1</text>
<text x="4.4" y="57">B</text>
<text x="270.4" y="57">B</text>
<text x="3.7" y="164.9">A</text>
<text x="269.7" y="164.9">A</text>
<text x="67.6" y="212.2">2</text>
<text x="207.3" y="212.2">1</text>
</g>
<text font-size="6.3" x="210.8" y="194.1">Farhan Dsgn</text>
<g font-size="4.7">
<text x="38.8" y="18.3" transform="rotate(-10 38.8 18.3)">17°</text>
<text x="18.8" y="38.7" transform="rotate(-17 18.8 38.7)">3.18</text>
<text x="38.5" y="57">SECTION B-B</text>
<text x="80.3" y="58.5" transform="rotate(-37 80.3 58.5)">120.65</text>
<text x="26" y="71.2">B</text>
<text x="76.9" y="71.2">B</text>
<text x="117" y="71.9">DETAIL D</text>
<text x="114.5" y="76.4">SCALE 1 : 1</text>
<text x="85.7" y="104.9">63.50</text>
<text x="85.7" y="113">31.75</text>
<text x="120.1" y="112.6">A</text>
<text x="162.4" y="117.9">VIEW A</text>
<text x="17" y="135.4" transform="rotate(-90 17 135.4)">63.50</text>
<text x="22.7" y="137.1" transform="rotate(-90 22.7 137.1)">50.80</text>
<text x="46.1" y="146.1" transform="rotate(45 46.1 146.1)">R6.35</text>
<text x="210.8" y="159.3">DRAWING PRACTICE</text>
</g>
<g font-size="3.4">
<text x="197.8" y="166">TITLE:</text>
<text x="198.7" y="188.1">SIZE</text>
<text x="207.5" y="188.1">DWG. NO.</text>
<text x="256.5" y="188.2">REV</text>
<text x="198.8" y="201.7">SCALE: 1:3</text>
<text x="217.7" y="201.8">WEIGHT:</text>
<text x="244.5" y="201.7">SHEET 1 OF 1</text>
</g>
<text font-size="2.4" x="119.8" y="156.2">UNLESS OTHERWISE SPECIFIED:</text>
<g font-size="2.2">
<text x="119.5" y="161.8">DIMENSIONS ARE IN INCHES</text>
<text x="154.8" y="161.4">DRAWN</text>
<text x="175.4" y="156.6">NAME</text>
<text x="187.9" y="156.7">DATE</text>
<text x="119.5" y="164.4">TOLERANCES:</text>
<text x="119.5" y="167.1">FRACTIONAL</text>
<text x="154.9" y="166.3">CHECKED</text>
<text x="119.5" y="169.7">ANGULAR: MACH</text>
<text x="119.5" y="172.4">TWO PLACE DECIMAL</text>
<text x="142.5" y="169.7">BEND</text>
<text x="154.8" y="171">ENG APPR.</text>
<text x="119.5" y="175">THREE PLACE DECIMAL</text>
<text x="154.9" y="175.7">MFG APPR.</text>
<text x="154.9" y="180.4">Q.A.</text>
<text x="154.9" y="184.6">COMMENTS:</text>
</g>
<g font-size="2.1">
<text x="75.5" y="195.7">NEXT ASSY</text>
<text x="100.9" y="195.7">USED ON</text>
<text x="86.9" y="201.5">APPLICATION</text>
<text x="123.1" y="201.6">DO NOT SCALE DRAWING</text>
</g>
<g font-size="2">
<text x="31.5" y="182.9">PROPRIETARY AND CONFIDENTIAL</text>
<text x="119.2" y="180.6">INTERPRET GEOMETRIC</text>
<text x="119.2" y="183.1">TOLERANCING PER:</text>
<text x="27.8" y="186.5">THE INFORMATION CONTAINED IN THIS</text>
<text x="27.8" y="189">DRAWING IS THE SOLE PROPERTY OF</text>
<text x="27.8" y="191.6">&lt;INSERT COMPANY NAME HERE&gt;. ANY</text>
<text x="119.1" y="186.7">MATERIAL</text>
<text x="27.8" y="194.1">REPRODUCTION IN PART OR AS A WHOLE</text>
<text x="27.8" y="196.6">WITHOUT THE WRITTEN PERMISSION OF</text>
<text x="119.1" y="193.5">FINISH</text>
<text x="27.8" y="199.1">&lt;INSERT COMPANY NAME HERE&gt; IS</text>
<text x="27.8" y="201.7">PROHIBITED.</text>
</g>
</svg>
